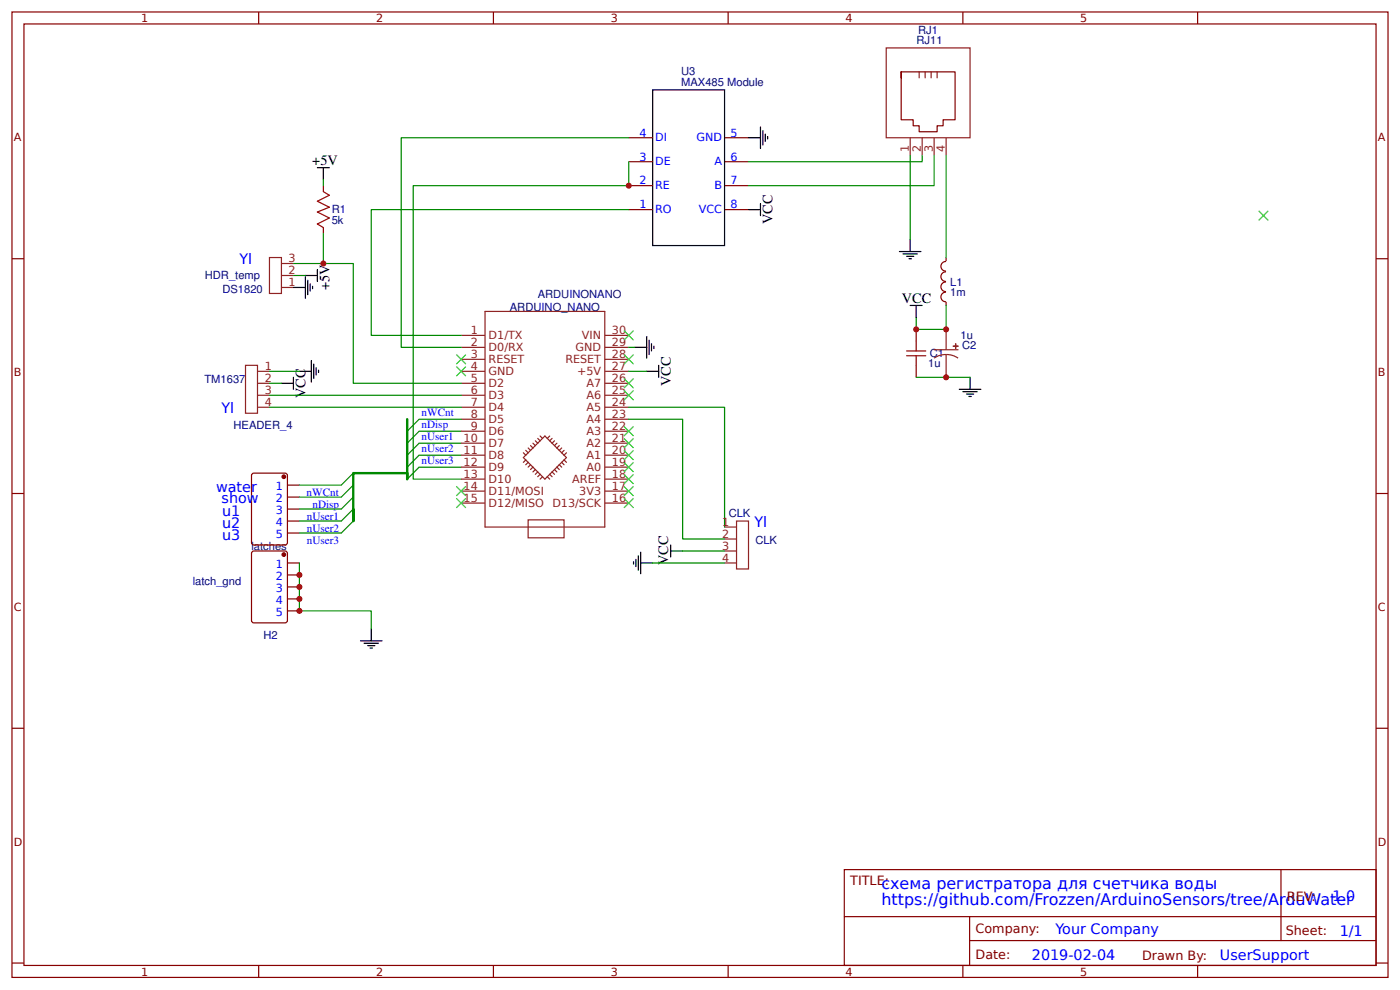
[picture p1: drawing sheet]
<svg xmlns="http://www.w3.org/2000/svg" width="309mm" height="219mm" viewBox="0 0 309 219" stroke-linecap="round" stroke-linejoin="round" font-family="sans-serif">
<g fill="none" stroke="#800" stroke-width=".26">
<path d="M2.6 2.6h304.1v213.3h-304.1zM5.3 5.3h298.7v208h-298.7zM57.1 2.6v2.7M109 2.6v2.7M160.9 2.6v2.7M199.1 15.9h11.9v10.6h-2.6v1.3h-1.4v1.3h-3.9v-1.3h-1.4v-1.3h-2.6v-10.6v1.3M212.7 2.6v2.7M264.6 2.6v2.7M138.9 35.7h5.3M138.9 30.4h5.3M160.1 35.7h5.3M160.1 30.4h5.3"/>
<path d="M2.6 57.1h2.7M71.4 41v1.3M71.4 50.3v1.3M138.9 46.3h5.3M138.9 41h5.3M160.1 46.3h5.3M160.1 41h5.3M209 57.8a1.06 1.06 0 0 0-1.1 1 1.06 1.06 0 0 0 1.1 1.1M209 56.9v.8M304 57.1h2.7M202.4 72.8v2.6M209 62.3a1.06 1.06 0 0 0-1.1 1 1.06 1.06 0 0 0 1.1 1.1"/>
<path d="M209 60.1a1.06 1.06 0 0 0-1.1 1 1.06 1.06 0 0 0 1.1 1.1M209 64.5a1.06 1.06 0 0 0-1.1 1.1 1.06 1.06 0 0 0 1.1 1v.9M202.4 80.7v2.6M2.6 109h2.7M55.6 104.8l.5-.3h6.9l.4 .3 .1 15.1-.3 .4-7.1 .1-.5-.3zM63.5 107.2h2.6M63.5 109.8h2.6M63.5 112.4h2.6M63.5 115.1h2.6M63.5 117.7h2.6M304 109h2.7M55.6 122l.5-.3h6.9l.4 .3 .1 15.1-.3 .4-7.1 .1-.5-.3z"/>
<path d="M63.5 124.4h2.6M63.5 127h2.6M63.5 129.6h2.6M63.5 132.3h2.6M63.5 134.9h2.6M2.6 160.9h2.7M304 160.9h2.7M186.5 192.1h117.5v21.2h-117.5zM283 192.1v15.7M2.6 212.7h2.7M57.1 213.3v2.6M109 213.3v2.6"/>
<path d="M160.9 213.3v2.6M186.6 202.5h117.3M212.7 213.3v2.6M214.2 207.8h89.7M214.2 202.5v10.6M264.6 213.3v2.6M304 212.7h2.7"/>
</g>
<g fill="none" stroke="#8d2323" stroke-width=".26">
<path d="M195.8 10.6h18.5v19.8h-18.5zM203.1 15.9v1.3M204.4 15.9v1.3M205.7 15.9v1.3M207 15.9v1.3M201.1 30.4v4M203.7 30.4v4M206.4 30.4v4M209 30.4v4M59.5 56.9h2.7v7.9h-2.7zM62.2 58.2h2.6M62.2 63.5h2.6"/>
<path d="M62.2 60.9h2.6M101.9 79.4h5.3M101.9 76.7h5.3M101.9 74.1h5.3M107.2 68.8h26.4v47.6h-26.4zM133.6 79.4h5.3M133.6 76.7h5.3M133.6 74.1h5.3M206.4 77.3h5.3M209 78.3l-1.4 .2-1.2 .6M209 78.3l1.4 .2 1.3 .6M209 72.8v4.5"/>
<path d="M209 78.3v5M54.2 80.7h2.7v10.6h-2.7zM56.9 90h2.6M56.9 87.3h2.6M56.9 84.7h2.6M56.9 82h2.6M101.9 97.9h5.3M101.9 95.2h5.3M101.9 92.6h5.3M101.9 90h5.3M101.9 87.3h5.3M101.9 84.7h5.3"/>
<path d="M101.9 82h5.3M116.2 99.5l.5 .5M116.7 99l.5 .5M117.2 98.4l.5 .6M117.7 97.9l.6 .5M118.3 97.4l.5 .5M118.8 96.8l.5 .6M119.3 96.3l.6 .5M121.4 96.3l-.5 .5M122 96.8l-.6 .6M122.5 97.4l-.5 .5M123 97.9l-.5 .5"/>
<path d="M123.6 98.4l-.6 .6M124.1 99l-.5 .5M124.6 99.5l-.5 .5M133.6 97.9h5.3M133.6 95.2h5.3M133.6 92.6h5.3M133.6 90h5.3M133.6 87.3h5.3M133.6 84.7h5.3M133.6 82h5.3M101.9 108.5h5.3M101.9 105.8h5.3"/>
<path d="M101.9 103.2h5.3M101.9 100.5h5.3M101.9 111.1h5.3M115.6 101.1l4.8-4.8 4.7 4.8-4.7 4.7zM115.6 100l.6 .5M116.2 101.6l-.6 .5M116.7 114.8h7.9v4h-7.9zM116.7 102.1l-.5 .6M117.2 102.7l-.5 .5M117.7 103.2l-.5 .5M118.3 103.7l-.6 .5M118.8 104.2l-.5 .6"/>
<path d="M119.3 104.8l-.5 .5M119.9 105.3l-.6 .5M120.9 105.3l.5 .5M121.4 104.8l.6 .5M122 104.2l.5 .6M122.5 103.7l.5 .5M123 103.2l.6 .5M123.6 102.7l.5 .5M124.1 102.1l.5 .6M124.6 101.6l.5 .5M125.1 100l-.5 .5M133.6 108.5h5.3"/>
<path d="M133.6 105.8h5.3M133.6 103.2h5.3M133.6 100.5h5.3M133.6 111.1h5.3M160.1 116.4h2.6M160.1 119.1h2.6M162.7 115.1h2.7v10.6h-2.7zM160.1 121.7h2.6M160.1 124.4h2.6"/>
</g>
<path d="M71.4 42.3l1.4 .8-2.7 1.3 2.7 1.4-2.7 1 2.7 1.4-2.7 1.3 1.3 .8M200.3 78.6h4.2M200.3 77.5h4.2M202.4 75.4v2.1M202.4 78.6v2.1" fill="none" stroke="#a00000" stroke-width=".26"/>
<g fill="#8d2323" stroke="#8d2323" stroke-width=".26">
<path d="M210.6 76.5h1.1z"/>
<path d="M211.1 75.9v1.1z"/>
</g>
<g fill="#000" stroke="#3c3" stroke-width=".26">
<path d="M278.1 46.6l2.1 2.1zM278.1 48.7l2.1-2.1z"/>
<path d="M100.8 78.3l2.1 2.1zM102.9 78.3l-2.1 2.1z"/>
<path d="M137.8 78.3l2.2 2.1zM140 78.3l-2.2 2.1z"/>
<path d="M137.8 73l2.2 2.1zM140 73l-2.2 2.1z"/>
<path d="M100.8 81l2.1 2.1zM102.9 81l-2.1 2.1z"/>
<path d="M137.8 99.5l2.2 2.1zM140 99.5l-2.2 2.1z"/>
<path d="M137.8 96.8l2.2 2.2zM140 96.8l-2.2 2.2z"/>
<path d="M137.8 94.2l2.2 2.1zM140 94.2l-2.2 2.1z"/>
<path d="M137.8 86.3l2.2 2.1zM140 86.3l-2.2 2.1z"/>
<path d="M137.8 83.6l2.2 2.1zM140 83.6l-2.2 2.1z"/>
<path d="M100.8 107.4l2.1 2.1zM102.9 107.4l-2.1 2.1z"/>
<path d="M100.8 110.1l2.1 2.1zM102.9 110.1l-2.1 2.1z"/>
<path d="M137.8 110.1l2.2 2.1zM140 110.1l-2.2 2.1z"/>
<path d="M137.8 107.4l2.2 2.1zM140 107.4l-2.2 2.1z"/>
<path d="M137.8 104.8l2.2 2.1zM140 104.8l-2.2 2.1z"/>
<path d="M137.8 102.1l2.2 2.1zM140 102.1l-2.2 2.1z"/>
</g>
<g fill="none" stroke="#000" stroke-width=".26">
<path d="M144.2 19.8h15.9v34.4h-15.9zM70.1 37h2.7M71.4 37v2.7M165.4 30.4h2.6M168 28v4.8M168.5 28.8v3.2M169.1 29.6v1.6M169.6 30.2v.5M70.1 59.5v2.7M165.4 46.3h2.6M168 45v2.6M198.7 55.6h4.8"/>
<path d="M199.5 56.1h3.2M200.3 56.6h1.6M200.8 57.1h.5M201.1 52.9v2.7M64.8 63.5h2.7M67.5 60.9h2.6M67.5 61.1v4.8M68 61.9v3.2M68.5 62.7v1.6M68.8 79.6v4.8M69.1 63.2v.6M140.2 76.7h2.7"/>
<path d="M142.9 74.3v4.8M143.4 75.1v3.2M143.9 75.9v1.6M144.5 76.5v.5M201.1 67.5h2.6M202.4 67.5v2.6M62.2 84.7h2.6M64.8 83.3v2.7M66.1 82h2.7M69.3 80.4v3.2M69.8 81.2v1.6M70.4 81.8v.5"/>
<path d="M142.9 82h2.6M145.5 80.7v2.6M211.9 86h4.8M212.7 86.5h3.2M213.5 87h1.6M214 87.6h.6M214.3 83.3v2.7M82 138.9v2.7M140 124.1v.5M140.5 123.6v1.5M141 122.8v3.1M141.6 124.4h2.6"/>
<path d="M141.6 122v4.7M148.2 121.7h2.6M148.2 120.4v2.6M79.6 141.6h4.8M80.4 142.1h3.2M81.2 142.6h1.6M81.8 143.1h.5"/>
</g>
<g fill="none" stroke="#080" stroke-width=".26">
<path d="M71.4 39.7v1.3M138.9 30.4h-50.3v46.3h13.3M138.9 35.7v5.3h-47.6v64.8h10.6M201.1 34.4v18.5M203.7 34.4v1.3h-38.3M206.4 34.4v6.6h-41M209 34.4v22.5M64.8 58.2h13.3v26.5h23.8M71.4 51.6v6.6M138.9 46.3h-56.9v27.8h19.9M64.8 60.9h2.7M138.9 76.7h1.3"/>
<path d="M209 67.5v5.3h-6.6v-2.7M59.5 90h42.4M59.5 87.3h42.4M59.5 82h6.6M59.5 84.7h2.7M92.6 92.6h9.3M92.6 95.2h9.3M92.6 97.9h9.3M138.9 90h21.2v26.4M138.9 92.6h11.9v26.5h9.3M138.9 82h4M202.4 83.3h11.9"/>
<path d="M66.1 107.2h9.3M66.1 109.8h9.3M66.1 112.4h9.3M66.1 115.1h9.3M66.1 117.7h9.3M92.6 103.2h9.3M92.6 100.5h9.3M66.1 124.4v10.5h15.9v4M144.2 124.4h15.9M150.8 121.7h9.3"/>
</g>
<path d="M90 92.6v13.2v-1.3h-11.9v10.6v-2.7" fill="none" stroke="#080" stroke-width=".53"/>
<path d="M90 95.2l2.6-2.6zM92.6 95.2l-2.6 2.7zM75.4 107.2l2.7-2.7zM75.4 109.8l2.7-2.6zM75.4 112.4l2.7-2.6zM75.4 115.1l2.7-2.7zM75.4 117.7l2.7-2.6zM90 100.5l2.6-2.6zM90 103.2l2.6-2.7zM92.6 103.2l-2.6 2.6z" fill="#000" stroke="#080" stroke-width=".26"/>
<g fill="#800" stroke="#800" stroke-width=".26">
<circle cx="62.7" cy="105.3" r=".4"/>
<circle cx="62.7" cy="122.5" r=".4"/>
</g>
<g fill="#c00">
<circle cx="66.1" cy="134.9" r=".66"/>
<circle cx="66.1" cy="132.3" r=".66"/>
<circle cx="66.1" cy="129.6" r=".66"/>
<circle cx="66.1" cy="127" r=".66"/>
<circle cx="138.9" cy="41" r=".66"/>
<circle cx="209" cy="83.3" r=".66"/>
<circle cx="209" cy="72.8" r=".66"/>
<circle cx="202.4" cy="72.8" r=".66"/>
<circle cx="71.4" cy="58.2" r=".66"/>
</g>
<g font-size="3.5" fill="#00f">
<text x="194.7" y="196.3">схема регистратора для счетчика воды</text>
<text x="194.7" y="199.8">https://github.com/Frozzen/ArduinoSensors/tree/ArduWater</text>
</g>
<g font-size="3.2">
<text x="69" y="36.4">+5V</text>
<text x="170.7" y="49.6" transform="rotate(-90 170.7 49.6)">VCC</text>
<text x="72.8" y="64" transform="rotate(-90 72.8 64)">+5V</text>
<text x="199.2" y="66.9">VCC</text>
<text x="67.5" y="87.9" transform="rotate(-90 67.5 87.9)">VCC</text>
<text x="148.2" y="85.3" transform="rotate(-90 148.2 85.3)">VCC</text>
<text x="147.6" y="124.9" transform="rotate(-90 147.6 124.9)">VCC</text>
</g>
<g font-size="3.2" fill="#00f">
<text x="52.9" y="58.2">Yl</text>
<text x="48.9" y="91.3">Yl</text>
<text x="47.7" y="108.7">water</text>
<text x="48.9" y="111.1">show</text>
<text x="49" y="114">u1</text>
<text x="49" y="116.6">u2</text>
<text x="49" y="119.3">u3</text>
<text x="166.7" y="116.4">Yl</text>
<text x="294.4" y="199">1.0</text>
<text x="233.2" y="206.2">Your Company</text>
<text x="296" y="206.8">1/1</text>
<text x="228" y="212.1">2019-02-04</text>
<text x="269.5" y="212">UserSupport</text>
</g>
<g font-size="2.8" fill="#800">
<text x="187.9" y="195.5">TITLE:</text>
<text x="284.3" y="199">REV:</text>
<text x="215.5" y="206.2">Company:</text>
<text x="284.1" y="206.6">Sheet:</text>
<text x="215.5" y="211.9">Date:</text>
<text x="252.3" y="212">Drawn By:</text>
</g>
<g font-size="2.5" fill="#800">
<text x="31.2" y="4.9">1</text>
<text x="83.1" y="4.9">2</text>
<text x="134.9" y="4.9">3</text>
<text x="186.8" y="4.9">4</text>
<text x="238.7" y="4.9">5</text>
<text x="3" y="31.2">A</text>
<text x="304.4" y="31.2">A</text>
<text x="3" y="83.1">B</text>
<text x="304.4" y="83.1">B</text>
<text x="3" y="134.9">C</text>
<text x="304.4" y="134.9">C</text>
<text x="3" y="186.8">D</text>
<text x="304.4" y="186.8">D</text>
<text x="31.2" y="215.5">1</text>
<text x="83.1" y="215.5">2</text>
<text x="134.9" y="215.5">3</text>
<text x="186.8" y="215.5">4</text>
<text x="238.7" y="215.5">5</text>
</g>
<g font-size="2.5" fill="#000080">
<text x="202.5" y="9.8">RJ11</text>
<text x="202.8" y="7.6">RJ1</text>
<text x="150.5" y="16.6">U3</text>
<text x="150.5" y="19.1">MAX485 Module</text>
<text x="73.3" y="47.2">R1</text>
<text x="73.3" y="49.6">5k</text>
<text x="45.2" y="61.6">HDR_temp</text>
<text x="49.1" y="64.7">DS1820</text>
<text x="118.8" y="65.8">ARDUINONANO</text>
<text x="209.9" y="65.4">1m</text>
<text x="209.9" y="63.1">L1</text>
<text x="112.6" y="68.7">ARDUINO_NANO</text>
<text x="212.2" y="75">1u</text>
<text x="212.6" y="77.2">C2</text>
<text x="205" y="81.1">1u</text>
<text x="205.4" y="78.9">C1</text>
<text x="45.2" y="84.6">TM1637</text>
<text x="51.6" y="94.9">HEADER_4</text>
<text x="161" y="114.3">CLK</text>
<text x="55.6" y="121.6">latches</text>
<text x="166.9" y="120.3">CLK</text>
<text x="42.6" y="129.1">latch_gnd</text>
<text x="58.2" y="141.2">H2</text>
</g>
<g font-size="2.5" fill="#00f">
<text x="141.3" y="35.5">3</text>
<text x="141.3" y="30.2">4</text>
<text x="144.7" y="31.2">DI</text>
<text x="153.9" y="31.2">GND</text>
<text x="161.4" y="30.2">5</text>
<text x="161.4" y="35.5">6</text>
<text x="141.3" y="40.7">2</text>
<text x="144.7" y="41.8">RE</text>
<text x="144.7" y="36.5">DE</text>
<text x="157.9" y="41.8">B</text>
<text x="157.9" y="36.5">A</text>
<text x="161.4" y="40.7">7</text>
<text x="141.3" y="46">1</text>
<text x="144.7" y="47.1">RO</text>
<text x="154.4" y="47.1">VCC</text>
<text x="161.4" y="46">8</text>
<text x="93.1" y="91.9">nWCnt</text>
<text x="93.1" y="94.6">nDisp</text>
<text x="93.1" y="97.2">nUser1</text>
<text x="93.1" y="99.9">nUser2</text>
<text x="93.1" y="102.5">nUser3</text>
<text x="60.9" y="108.2">1</text>
<text x="60.9" y="110.9">2</text>
<text x="60.9" y="113.5">3</text>
<text x="67.7" y="109.5">nWCnt</text>
<text x="69" y="112.1">nDisp</text>
<text x="60.9" y="116.2">4</text>
<text x="60.9" y="118.8">5</text>
<text x="67.8" y="114.8">nUser1</text>
<text x="67.8" y="117.4">nUser2</text>
<text x="60.9" y="125.4">1</text>
<text x="67.8" y="120.1">nUser3</text>
<text x="60.9" y="128.1">2</text>
<text x="60.9" y="130.7">3</text>
<text x="60.9" y="133.4">4</text>
<text x="60.9" y="136">5</text>
</g>
<g font-size="2.5" fill="#8d2323">
<text x="200.8" y="33.6" transform="rotate(-90 200.8 33.6)">1</text>
<text x="203.5" y="33.6" transform="rotate(-90 203.5 33.6)">2</text>
<text x="206.1" y="33.6" transform="rotate(-90 206.1 33.6)">3</text>
<text x="208.8" y="33.6" transform="rotate(-90 208.8 33.6)">4</text>
<text x="63.8" y="57.9">3</text>
<text x="63.8" y="63.2">1</text>
<text x="63.8" y="60.6">2</text>
<text x="104" y="76.5">2</text>
<text x="104" y="73.8">1</text>
<text x="107.9" y="77.5">D0/RX</text>
<text x="107.9" y="74.9">D1/TX</text>
<text x="127.2" y="77.5">GND</text>
<text x="128.6" y="74.9">VIN</text>
<text x="135.2" y="73.8">30</text>
<text x="135.2" y="76.5">29</text>
<text x="58.5" y="81.8">1</text>
<text x="104" y="81.8">4</text>
<text x="104" y="79.1">3</text>
<text x="107.9" y="82.8">GND</text>
<text x="107.9" y="80.2">RESET</text>
<text x="124.9" y="80.2">RESET</text>
<text x="127.5" y="82.8">+5V</text>
<text x="135.2" y="79.1">28</text>
<text x="135.2" y="81.8">27</text>
<text x="58.5" y="84.4">2</text>
<text x="58.5" y="87">3</text>
<text x="58.5" y="89.7">4</text>
<text x="104" y="89.7">7</text>
<text x="104" y="87">6</text>
<text x="104" y="84.4">5</text>
<text x="107.9" y="88.1">D3</text>
<text x="107.9" y="85.5">D2</text>
<text x="129.6" y="85.5">A7</text>
<text x="129.6" y="88.1">A6</text>
<text x="135.2" y="84.4">26</text>
<text x="135.2" y="87">25</text>
<text x="135.2" y="89.7">24</text>
<text x="104" y="95">9</text>
<text x="104" y="92.3">8</text>
<text x="107.9" y="93.4">D5</text>
<text x="107.9" y="90.8">D4</text>
<text x="129.6" y="90.8">A5</text>
<text x="129.6" y="93.4">A4</text>
<text x="135.2" y="92.3">23</text>
<text x="135.2" y="95">22</text>
<text x="102.4" y="100.3">11</text>
<text x="102.4" y="97.6">10</text>
<text x="107.9" y="101.3">D8</text>
<text x="107.9" y="98.7">D7</text>
<text x="107.9" y="96">D6</text>
<text x="129.6" y="96">A3</text>
<text x="129.6" y="98.7">A2</text>
<text x="129.6" y="101.3">A1</text>
<text x="135.2" y="97.6">21</text>
<text x="135.2" y="100.3">20</text>
<text x="102.4" y="105.6">13</text>
<text x="102.4" y="102.9">12</text>
<text x="107.9" y="106.6">D10</text>
<text x="107.9" y="104">D9</text>
<text x="126.4" y="106.6">AREF</text>
<text x="129.6" y="104">A0</text>
<text x="135.2" y="102.9">19</text>
<text x="135.2" y="105.6">18</text>
<text x="102.4" y="108.2">14</text>
<text x="102.4" y="110.9">15</text>
<text x="107.9" y="109.3">D11/MOSI</text>
<text x="107.9" y="111.9">D12/MISO</text>
<text x="122" y="111.9">D13/SCK</text>
<text x="128" y="109.3">3V3</text>
<text x="135.2" y="108.2">17</text>
<text x="135.2" y="110.9">16</text>
<text x="159.6" y="116.2">1</text>
<text x="159.6" y="118.8">2</text>
<text x="159.6" y="121.4">3</text>
<text x="159.6" y="124.1">4</text>
</g>
</svg>
